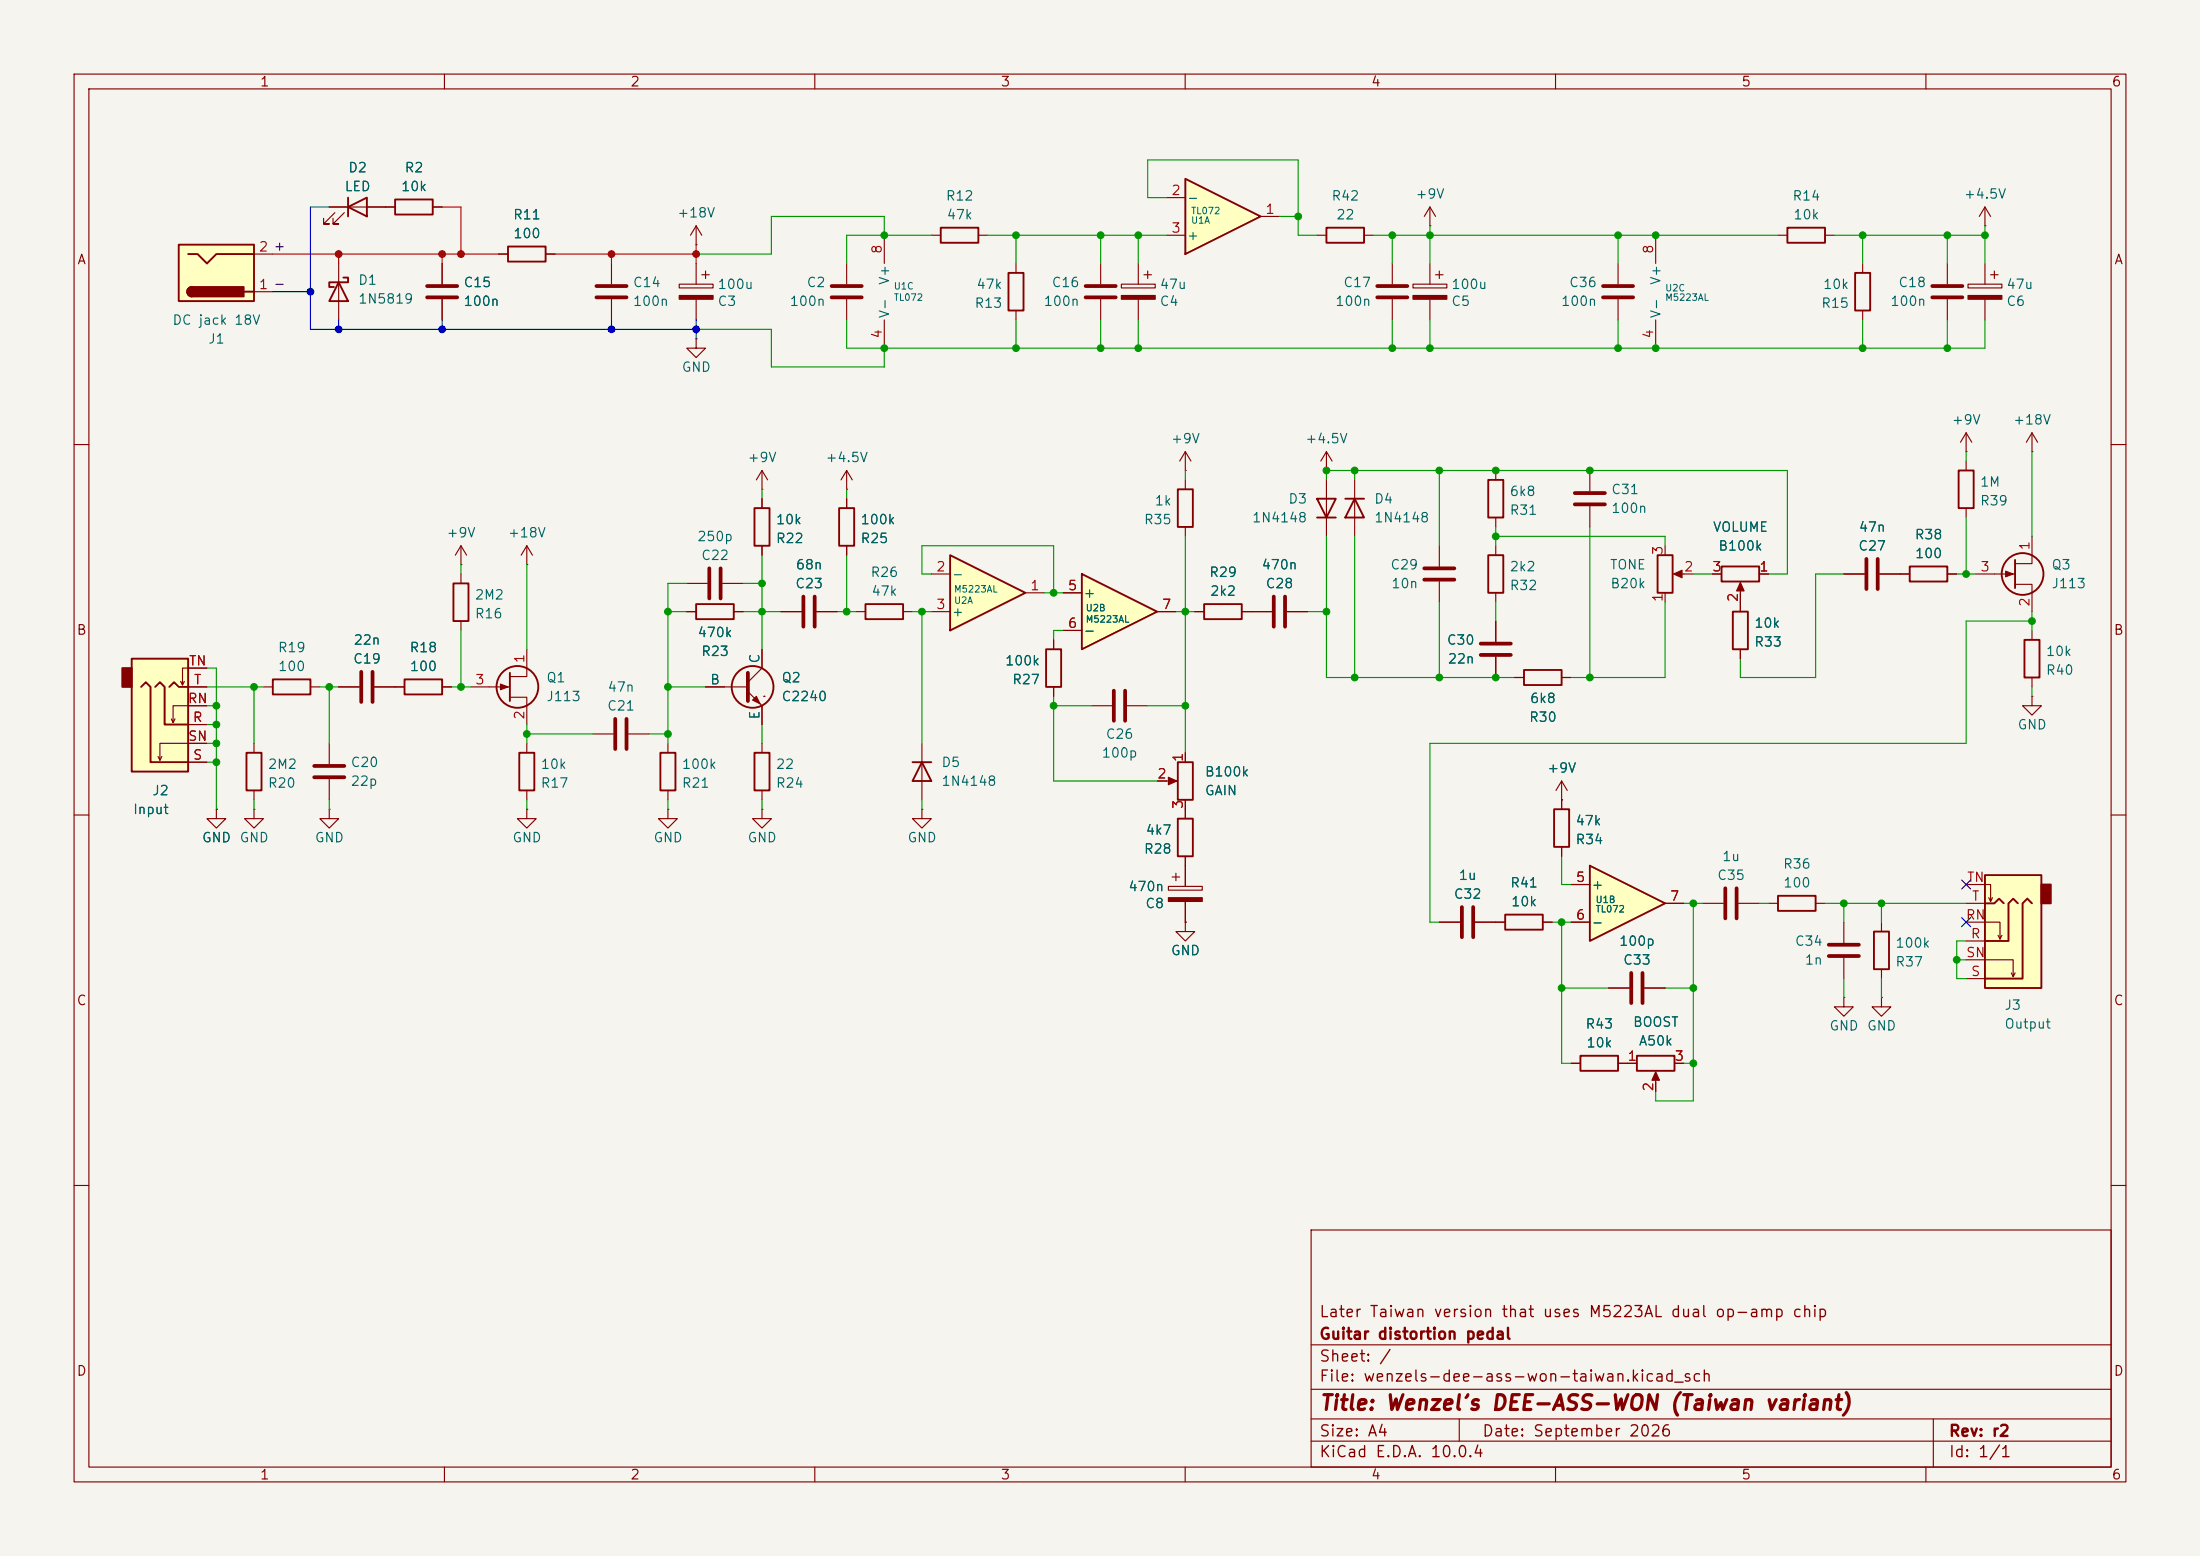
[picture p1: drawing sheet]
<svg xmlns="http://www.w3.org/2000/svg" width="297mm" height="210mm" viewBox="0 0 297 210" stroke-linecap="round" stroke-linejoin="round" font-family="sans-serif">
<path d="M0 0h297v210h-297z" fill="#f5f4ef" stroke="#f5f4ef" stroke-width=".14"/>
<g fill="none" stroke="#840000" stroke-width=".15">
<path d="M10 10h277v190h-277zM12 12h273v186h-273zM60 10v2M110 10v2M160 10v2M210 10v2M260 10v2M10 60h2M92.7 78.7h2.8M97.5 78.7h2.8M285 60h2M45.7 92.7h2.8"/>
<path d="M50.5 92.7h4.1M59.7 92.7h1.3M10 110h2M285 110h2M201.9 124.5h1.3M208.3 124.5h1.2M10 160h2M177 166h108v32h-108zM285 160h2M60 198v2M110 198v2M160 198v2"/>
<path d="M177 194.5h108M177 191.5h108M177 187.5h108M177 181.5h108M197 191.5v3M210 198v2M260 198v2M261 191.5v6.5"/>
</g>
<path d="M95.8 76.7v4.1M97.3 76.7v4.1M48.8 90.7v4M50.3 90.7v4" fill="none" stroke="#840000" stroke-width=".51"/>
<path d="M54.6 91.7h5.1v2h-5.1zM203.2 123.4h5.1v2.1h-5.1z" fill="none" stroke="#840000" stroke-width=".25"/>
<path d="M128.3 74.9l10.1 5.1-10.1 5.1z" fill="#ffffc2"/>
<path d="M128.3 74.9l10.1 5.1-10.1 5.1zM223.8 74.9h2v5.1h-2zM141.2 87.6h2.1v5.1h-2.1zM33.3 101.6h2v5.1h-2zM213.4 142.5h5v2h-5z" fill="none" stroke="#840000" stroke-width=".25"/>
<g fill="none" stroke="#840000" stroke-width=".15">
<path d="M125.7 77.5h2.6M224.8 73.7v1.2M226.3 77.5h2.3M125.7 82.6h2.6M138.4 80h2.6M142.2 86.4v1.2M142.2 92.7v1.3M224.8 80v1.3M34.3 109.2v1.3h1.3l-1.3 1.3-1.3-1.3h1.3M34.3 109.2h.1M34.3 100.3v1.3M34.3 106.7v1.3"/>
<path d="M212.1 143.5h1.3M218.4 143.5h1.3"/>
</g>
<path d="M225.9 77.5l1.2-.5v1z" fill="#840000" stroke="#840000" stroke-width=".15"/>
<path d="M146 77.5l10.2 5.1-10.2 5z" fill="#ffffc2"/>
<path d="M146 77.5l10.2 5.1-10.2 5zM94 81.5h5.1v2.1h-5.1zM70.1 101.6h2v5.1h-2zM123.2 102.9h2.5M124.5 102.9l1.2 2.5h-2.5zM209.8 109.2h2v5.1h-2zM221 142.5h5.1v2h-5.1z" fill="none" stroke="#840000" stroke-width=".25"/>
<g fill="none" stroke="#840000" stroke-width=".15">
<path d="M190.8 38.4h4.5v.5h-4.5zM193 35.6v2.8M193.8 37.1h1M194.3 36.6v1M218.4 35.6v2.8M223.5 31.8v3.8M262.9 35.6v2.8M265.7 38.4h4.6v.5h-4.6zM268 30.5h.1M268 27.9v2.6M268 35.6v2.8M268 27.9l-.8 1.3"/>
<path d="M268 27.9l.7 1.3M268.7 37.1h1M269.2 36.6v1M193 40.4v2.8M218.4 40.4v2.8M223.5 43.2v3.8M262.9 40.4v2.8M268 40.4v2.8M92.7 82.6h1.3M99.1 82.6h1.2M105.4 82.6h2.8M110.2 82.6h2.8"/>
<path d="M143.5 80h2.5M143.5 85.1h2.5M147.3 95.3h2.8M152.1 95.3h2.8M156.2 82.6h2.5M201.9 83.8v2.8M201.9 88.6v2.8M274.3 94v1.3h1.3l-1.3 1.2-1.3-1.2h1.3M274.3 94h.1M29.2 109.2v1.3h1.3l-1.3 1.3-1.3-1.3h1.3M29.2 109.2h.1M44.4 109.2v1.3h1.3l-1.3 1.3-1.2-1.3h1.2"/>
<path d="M44.4 109.2h.1M44.4 100.3v2.8M44.4 105.2v2.8M71.1 109.2v1.3h1.3l-1.3 1.3-1.3-1.3h1.3M71.1 109.2h.1M71.1 100.3v1.3M71.1 106.7v1.3M124.5 109.2v1.3h1.2l-1.2 1.3-1.3-1.3h1.3M124.5 109.2h.1M124.5 100.3v7.7M210.8 108v1.2M210.8 114.3v1.3"/>
<path d="M219.7 143.5h1.3M223.5 145v2.3M226.1 143.5h1.2"/>
</g>
<g fill="#840000" stroke="#840000" stroke-width=".15">
<path d="M223.5 144.7l.5 1.1h-1z"/>
<path d="M265.7 39.9h4.6v.5h-4.6z"/>
<path d="M190.8 39.9h4.5v.5h-4.5z"/>
</g>
<path d="M216.4 38.6h4.1M260.9 38.6h4M216.4 40.1h4.1M260.9 40.1h4M108.5 80.5v4.1M110 80.5v4.1M150.4 93.2v4.1M151.9 93.2v4.1M199.9 86.9h4.1M199.9 88.4h4.1M42.4 103.4h4.1M42.4 104.9h4.1" fill="none" stroke="#840000" stroke-width=".51"/>
<path d="M268 118.1h7.6v15.3h-7.6z" fill="#ffffc2"/>
<path d="M275.6 119.4h1.3v2.5h-1.3z" fill="#840000" stroke="#840000" stroke-width=".25"/>
<path d="M45.7 38.1l1.3 2.5h-2.6zM46.4 37.5h.6v.6h-2.6v.6h.7M47 27.9l2.5-1.2v2.5zM47 26.7v2.5M53.3 26.9h5.1v2.1h-5.1zM68.6 33.3h5.1v2h-5.1zM268 118.1h7.6v15.3h-7.6zM253 125.7h2v5.1h-2zM268 121.9h1.2l.7-.6 .6 .6M272.4 121.9l-.6-.6-.7 .6v5.1h-3.1M274.3 121.9l-.6-.6-.7 .6v10.2h-5" fill="none" stroke="#840000" stroke-width=".25"/>
<g fill="none" stroke="#840000" stroke-width=".15">
<path d="M44.4 27.9h8.9M45.2 28.7l-1.5 1.5h.7h-.7v-.7M45.7 35.6v7.6M46.5 28.7l-1.5 1.5h.7h-.7v-.7M58.4 27.9h1.3M67.3 34.3h1.3M73.7 34.3h1.2M82.5 35.6v2.8M82.5 40.4v2.8M265.4 119.4h3.3v2.3l.3-.5M248.9 134.6v1.3h1.3l-1.3 1.3-1.3-1.3h1.3M248.9 134.6h.1"/>
<path d="M248.9 124.5v2.8M248.9 129.3v2.8M254 134.6v1.3h1.3l-1.3 1.3-1.3-1.3h1.3M254 134.6h.1M254 124.5v1.2M254 130.8v1.3M265.4 129.5h6.4v2.3l.2-.5M265.4 124.5h4.6v2.2l.3-.5M265.4 127h2.6M265.4 132.1h2.6M265.4 121.9h2.6M268.5 121.2l.2 .5"/>
<path d="M269.7 126.2l.3 .5M271.5 131.3l.3 .5"/>
</g>
<path d="M80.5 38.6h4.1M80.5 40.1h4.1M246.9 127.5h4.1M246.9 129h4.1" fill="none" stroke="#840000" stroke-width=".51"/>
<path d="M17.8 88.9h7.6v15.2h-7.6z" fill="#ffffc2"/>
<path d="M16.5 90.2h1.3v2.5h-1.3z" fill="#840000" stroke="#840000" stroke-width=".25"/>
<g fill="none" stroke="#840000" stroke-width=".25">
<path d="M101.9 68.6h2v5.1h-2zM113.3 68.6h2v5.1h-2zM17.8 88.9h7.6v15.2h-7.6zM19 92.7l.7-.6 .6 .6v10.2h5.1M21 92.7l.6-.6 .6 .6v5.1h3.2M22.9 92.7l.6-.6 .6 .6h1.3M36.8 91.7h5.1v2h-5.1zM116.8 81.5h5.1v2.1h-5.1zM205.7 90.4h5.1v2.1h-5.1zM101.9 101.6h2v5.1h-2zM240 120.9h5.1v2h-5.1z"/>
<circle cx="101.6" cy="92.7" r="2.82"/>
</g>
<g fill="none" stroke="#840000" stroke-width=".15">
<path d="M59.7 35.6v2.8M59.7 40.4v2.8M102.9 66h.1M102.9 63.5v2.5M102.9 67.3v1.3M102.9 73.7v1.2M102.9 63.5l-.8 1.3M102.9 63.5l.7 1.3M114.3 66h.1M114.3 63.5v2.5M114.3 67.3v1.3M114.3 73.7v1.2"/>
<path d="M114.3 63.5l-.8 1.3M114.3 63.5l.8 1.3M179.1 63.5h.1M179.1 61l-.8 1.2M179.1 61l.7 1.2M179.1 61v2.5M23.6 97l-.2 .5M24.9 91.9l-.3 .6M25.4 97.8h2.5M25.4 92.7h2.5M27.9 95.3h-4.5v2.2l-.3-.5M27.9 90.2h-3.3v2.3l-.2-.6"/>
<path d="M35.6 92.7h1.2M41.9 92.7h1.3M95.2 92.7h5.8M101 93.3l1.9 2v2.5M102.9 87.6v2.6l-1.9 1.9M103.1 94h.1M115.6 82.6h1.2M121.9 82.6h1.3M204.5 91.4h1.2M210.8 91.4h1.3M21.8 102.1l-.2 .5M25.4 102.9h2.5"/>
<path d="M27.9 100.3h-6.3v2.3l-.3-.5M102.9 109.2v1.3h1.2l-1.2 1.3-1.3-1.3h1.3M102.9 109.2h.1M102.9 100.3v1.3M102.9 106.7v1.3M210.8 108h.1M210.8 105.4l-.7 1.3M210.8 105.4l.8 1.3M210.8 105.4v2.6M217.2 133.4h2.8M222 133.4h2.8M229.9 121.9h2.8"/>
<path d="M234.7 121.9h2.8M238.8 121.9h1.2M245.1 121.9h1.3"/>
</g>
<path d="M57.7 38.6h4M57.7 40.1h4M101 90.8v3.8M232.9 119.9v4.1M234.4 119.9v4.1M220.2 131.3v4.1M221.7 131.3v4.1" fill="none" stroke="#840000" stroke-width=".51"/>
<path d="M101.6 94.5l.5-.5 .5 1z" fill="#840000" stroke="#840000" stroke-width=".15"/>
<path d="M214.6 116.8l10.2 5.1-10.2 5.1z" fill="#ffffc2"/>
<path d="M214.6 116.8l10.2 5.1-10.2 5.1z" fill="none" stroke="#840000" stroke-width=".25"/>
<path d="M274.3 58.4l-.7 1.3M274.3 58.4l.8 1.3M274.3 58.4v2.6M274.3 61h.1M212.1 119.4h2.5M194.3 124.5h2.8M199.1 124.5h2.8M212.1 124.5h2.5M224.8 121.9h2.5" fill="none" stroke="#840000" stroke-width=".15"/>
<path d="M197.4 122.4v4.1M198.9 122.4v4.1" fill="none" stroke="#840000" stroke-width=".51"/>
<path d="M160 24.1l10.2 5.1-10.2 5.1z" fill="#ffffc2"/>
<g fill="none" stroke="#840000" stroke-width=".25">
<path d="M127 30.7h5.1v2.1h-5.1zM136.1 36.8h2.1v5.1h-2.1zM160 24.1l10.2 5.1-10.2 5.1zM179.1 30.7h5v2.1h-5zM241.3 30.7h5.1v2.1h-5.1zM250.4 36.8h2.1v5.1h-2.1zM61.2 78.7h2v5.1h-2zM159 66h2v5.1h-2zM177.8 67.3h2.5l-1.2 2.6zM177.8 69.9h2.5M181.6 67.3h2.5M182.9 67.3l1.2 2.6h-2.5z"/>
<path d="M200.9 74.9h2v5.1h-2zM200.9 64.8h2v5.1h-2zM232.4 76.5h5.1v2h-5.1zM257.8 76.5h5.1v2h-5.1zM264.4 63.5h2v5.1h-2zM68.8 90.8v3.8M162.6 81.5h5v2.1h-5zM233.9 82.6h2.1v5h-2.1zM273.3 86.4h2v5h-2zM89.2 101.6h2v5.1h-2zM159 110.5h2v5.1h-2zM159 102.9h2v5.1h-2z"/>
<circle cx="69.8" cy="92.7" r="2.82"/>
</g>
<g fill="none" stroke="#840000" stroke-width=".15">
<path d="M91.7 38.4h4.6v.5h-4.6zM94 33h.1M94 30.5l-.8 1.3M94 30.5l.7 1.3M94 30.5v2.5M94 35.6v2.8M94.7 37.1h1.1M95.2 36.6v1M114.3 35.6v2.8M119.4 31.8v3.8M125.7 31.8h1.3M132.1 31.8h1.2"/>
<path d="M137.2 35.6v1.2M148.6 35.6v2.8M151.4 38.4h4.6v.5h-4.6zM153.7 35.6v2.8M154.4 37.1h1M154.9 36.6v1M157.5 26.7h2.5M157.5 31.8h2.5M170.2 29.2h2.5M177.8 31.8h1.3M184.1 31.8h1.3M188 35.6v2.8"/>
<path d="M193 30.5h.1M193 27.9l-.7 1.3M193 27.9l.8 1.3M193 27.9v2.6M240 31.8h1.3M246.4 31.8h1.2M251.5 35.6v1.2M94 45.7v1.3h1.2l-1.2 1.3-1.3-1.3h1.3M94 45.7h.1M94 40.4v2.8M114.3 40.4v2.8M119.4 43.2v3.8"/>
<path d="M137.2 41.9v1.3M148.6 40.4v2.8M153.7 40.4v2.8M188 40.4v2.8M251.5 41.9v1.3M265.4 58.4v2.6M265.4 58.4l-.7 1.3M265.4 58.4l.8 1.3M62.2 76.2h.1M62.2 73.7l-.7 1.2M62.2 73.7l.8 1.2M62.2 73.7v2.5"/>
<path d="M62.2 77.5v1.2M71.1 76.2h.1M71.1 73.7v2.5M71.1 73.7l-.7 1.2M71.1 73.7l.8 1.2M160 63.5h.1M160 61v2.5M160 64.8v1.2M160 71.1v1.3M160 61l-.7 1.2M160 61l.8 1.2M179.1 64.8v7.6"/>
<path d="M182.9 64.8v7.6M194.3 73.7v2.8M194.3 78.5v2.8M201.9 63.5v1.3M201.9 69.9v1.2M201.9 73.7v1.2M214.6 63.5v2.8M214.6 68.3v2.8M231.1 77.5h1.3M234.9 79v3.6M237.5 77.5h1.3M248.9 77.5h2.8"/>
<path d="M253.7 77.5h4.1M262.9 77.5h1.3M265.4 61h.1M265.4 62.2v1.3M265.4 68.6v1.3M62.2 83.8v1.3M63.5 92.7h5.3M68.8 94.1h2.3v3.7M71.1 87.6v3.7h-2.3M161.3 82.6h1.3M167.6 82.6h4.1M173.7 82.6h2.8"/>
<path d="M201.9 80v1.3M234.9 87.6v1.3M274.3 85.1v1.3M274.3 91.4v1.3M90.2 100.3v1.3M90.2 106.7v1.3M156.2 105.4h2.3M157.7 119.6h4.6v.5h-4.6zM158.2 118.4h1.1M158.7 117.9v1M160 101.6v1.3M160 108v2.5"/>
<path d="M160 115.6v4M160 124.5v1.2h1.3l-1.3 1.3-1.3-1.3h1.3M160 124.5h.1M160 121.7v2.8"/>
</g>
<g fill="none" stroke="#840000" stroke-width=".51">
<path d="M112.3 38.6h4M146.6 38.6h4M185.9 38.6h4.1M112.3 40.1h4M146.6 40.1h4M185.9 40.1h4.1M192.3 76.7h4M192.3 78.2h4M212.6 66.5h4.1M212.6 68.1h4.1M252 75.4v4.1M253.5 75.4v4.1"/>
<path d="M172 80.5v4.1M173.5 80.5v4.1"/>
</g>
<g fill="#840000" stroke="#840000" stroke-width=".15">
<path d="M91.7 39.9h4.6v.5h-4.6z"/>
<path d="M234.9 78.6l.6 1.2h-1.1z"/>
<path d="M157.7 121.2h4.6v.5h-4.6z"/>
<path d="M157.7 104.9l1.2 .5-1.2 .5z"/>
<path d="M151.4 39.9h4.6v.5h-4.6z"/>
<path d="M67.6 92.3l1 .4-1 .4z"/>
</g>
<path d="M24.1 33h10.2v7.6h-10.2z" fill="#ffffc2"/>
<g fill="none" stroke="#840000" stroke-width=".25">
<path d="M24.1 33h10.2v7.6h-10.2zM25.4 34.3h1.3l1.2 1.3 1.3-1.3h5.1M25.9 38.7a.64 .64 0 0 0-.6 .7 .64 .64 0 0 0 .6 .6M33 39.4h1.3M272 75.6v3.8"/>
<circle cx="273" cy="77.5" r="2.82"/>
</g>
<g fill="#840000" stroke="#840000" stroke-width=".25">
<path d="M25.5 38.9l.4-.2v1.3a.63 .63 0 0 1-.6-.4 .63 .63 0 0 1 .2-.7z"/>
<path d="M25.9 38.7h7v1.3h-7z"/>
</g>
<g fill="none" stroke="#840000" stroke-width=".15">
<path d="M34.3 39.4h2.5M34.3 34.3h2.5M44.4 27.9h2.6M49.5 27.9h3.8M58.4 27.9h1.3M59.7 35.6v2.8M67.3 34.3h1.3M73.7 34.3h1.2M59.7 40.4v2.8M102.9 67.3v1.3M102.9 73.7v1.2M114.3 67.3v1.3"/>
<path d="M114.3 73.7v1.2M231.1 77.5h1.3M237.5 77.5h1.3M248.9 77.5h2.8M253.7 77.5h4.1M262.9 77.5h1.3M266.7 77.5h5.3M272 78.9h2.3v3.7M274.3 72.4v3.7h-2.3M25.4 92.7h2.5M25.4 97.8h2.5M25.4 95.3h2.5"/>
<path d="M25.4 90.2h2.5M45.7 92.7h2.8M50.5 92.7h4.1M59.7 92.7h1.3M80 99.1h2.8M84.8 99.1h2.8M92.7 82.6h1.3M95.2 92.7h2.6M99.1 82.6h1.2M102.9 87.6v2.6M102.9 95.3v2.5M105.4 82.6h2.8"/>
<path d="M110.2 82.6h2.8M142.2 86.4v1.2M142.2 92.7v1.3M143.5 80h2.5M143.5 85.1h2.5M156.2 82.6h2.5M161.3 82.6h1.3M167.6 82.6h4.1M173.7 82.6h2.8M201.9 83.8v2.8M201.9 88.6v2.8M204.5 91.4h1.2"/>
<path d="M210.8 91.4h1.3M234.9 80v2.6M234.9 87.6v1.3M25.4 102.9h2.5M25.4 100.3h2.5M29.2 109.2h.1M90.2 109.2v1.3h1.2l-1.2 1.3-1.3-1.3h1.3M90.2 109.2h.1M156.2 105.4h1.3M160 101.6v1.3M160 108v2.5M160 115.6v4"/>
<path d="M210.8 108h.1M210.8 108v1.2M210.8 114.3v1.3M212.1 119.4h2.5M160 124.5h.1M160 121.7v2.8M194.3 124.5h2.8M199.1 124.5h4.1M208.3 124.5h1.2M212.1 124.5h2.5M217.2 133.4h2.8M222 133.4h2.8"/>
<path d="M224.8 121.9h2.5M212.1 143.5h1.3M218.4 143.5h2.6M223.5 146.1v1.2M226.1 143.5h1.2"/>
</g>
<path d="M270.8 77.1l1 .4-1 .4z" fill="#840000" stroke="#840000" stroke-width=".15"/>
<path d="M83.1 97v4.1M84.6 97v4.1" fill="none" stroke="#840000" stroke-width=".51"/>
<g fill="none" stroke="#009600" stroke-width=".15">
<path d="M119.4 31.8v-2.6h-15.3v5.1h-10.1M125.7 31.8h-11.4v3.8M133.3 31.8h24.2M137.2 31.8v3.8M148.6 31.8v3.8M153.7 31.8v3.8M157.5 26.7h-2.6v-5.1h20.4v10.2h2.5M172.7 29.2h2.6M185.4 31.8h54.6M188 31.8v3.8M193 30.5v5.1M218.4 31.8v3.8"/>
<path d="M247.6 31.8h20.4M251.5 31.8v3.8M262.9 31.8v3.8M268 30.5v5.1M94 44.5h10.1v5h15.3v-2.5M114.3 43.2v3.8h153.7v-3.8M137.2 43.2v3.8M148.6 43.2v3.8M153.7 43.2v3.8M188 43.2v3.8M193 43.2v3.8M218.4 43.2v3.8"/>
<path d="M251.5 43.2v3.8M262.9 43.2v3.8M62.2 76.2v1.3M71.1 76.2v11.4M92.7 78.7h-2.5v21.6M100.3 78.7h2.6M102.9 66v1.3M102.9 74.9v12.7M114.3 66v1.3M114.3 74.9v7.7M125.7 77.5h-1.2v-3.8h17.7v6.3M160 63.5v1.3"/>
<path d="M160 72.4v29.2M179.1 72.4v19h25.4M179.1 64.8v-1.3h62.2v14h-2.5M182.9 63.5v1.3M182.9 72.4v19M194.3 63.5v10.2M201.9 71.1v2.6M201.9 72.4h22.9v1.3M214.6 71.1v20.3M228.6 77.5h2.5M248.9 77.5h-3.8v13.9h-10.2v-2.5M264.2 77.5h2.5"/>
<path d="M265.4 61v1.2M265.4 69.9v7.6M274.3 61v11.4M27.9 95.3h1.3M27.9 92.7h7.7M27.9 90.2h1.3v19M27.9 97.8h1.3M34.3 92.7v7.6M43.2 92.7h2.5M44.4 92.7v7.6M61 92.7h2.5M62.2 85.1v7.6"/>
<path d="M71.1 97.8v2.5M71.1 99.1h8.9M87.6 99.1h2.6M90.2 82.6h2.5M90.2 92.7h5M100.3 82.6h5.1M102.9 97.8v2.5M113 82.6h2.6M123.2 82.6h2.5M124.5 82.6v17.7M141 80h2.5M142.2 95.3h5.1"/>
<path d="M142.2 94v11.4h14M143.5 85.1h-1.3v1.3M154.9 95.3h5.1M158.7 82.6h2.6M176.5 82.6h2.6M194.3 81.3v10.1M201.9 81.3v2.5M224.8 81.3v10.1h-12.7M274.3 83.8h-8.9v16.5h-72.4v24.2h1.3M274.3 82.6v2.5M274.3 92.7v1.3M27.9 100.3h1.3"/>
<path d="M27.9 102.9h1.3M34.3 108v1.2M44.4 108v1.2M71.1 108v1.2M90.2 108v1.2M102.9 108v1.2M124.5 108v1.2M210.8 115.6v3.8h1.3M209.5 124.5h2.6M210.8 133.4h6.4M210.8 124.5v19h1.3M224.8 133.4h3.8"/>
<path d="M227.3 121.9h2.6M228.6 121.9v26.7h-5.1v-1.3M237.5 121.9h1.3M246.4 121.9h19M248.9 121.9v2.6M248.9 132.1v2.5M254 121.9v2.6M254 132.1v2.5M264.2 129.5h1.2M265.4 127h-1.2v5.1h1.2M227.3 143.5h1.3"/>
</g>
<path d="M36.8 39.4h5.1M44.4 27.9h-2.5v16.6h52.1M45.7 43.2v1.3M59.7 43.2v1.3M82.5 43.2v1.3M94 43.2v2.5" fill="none" stroke="#0000c2" stroke-width=".15"/>
<path d="M36.8 34.3h30.5M45.7 34.3v1.3M59.7 27.9h2.5v6.4M59.7 34.3v1.3M74.9 34.3h19.1M82.5 34.3v1.3M94 33v2.6" fill="none" stroke="#c20000" stroke-width=".15"/>
<path d="M264.8 118.8l1.2 1.2M266 118.8l-1.2 1.2M264.8 123.9l1.2 1.2M266 123.9l-1.2 1.2" fill="none" stroke="#000084" stroke-width=".15"/>
<g fill="#009600" stroke="#009600" stroke-width=".14">
<circle cx="148.6" cy="47" r=".46"/>
<circle cx="153.7" cy="47" r=".46"/>
<circle cx="119.4" cy="31.8" r=".46"/>
<circle cx="119.4" cy="47" r=".46"/>
<circle cx="137.2" cy="31.8" r=".46"/>
<circle cx="137.2" cy="47" r=".46"/>
<circle cx="34.3" cy="92.7" r=".46"/>
<circle cx="44.4" cy="92.7" r=".46"/>
<circle cx="29.2" cy="97.8" r=".46"/>
<circle cx="29.2" cy="95.3" r=".46"/>
<circle cx="29.2" cy="100.3" r=".46"/>
<circle cx="90.2" cy="99.1" r=".46"/>
<circle cx="71.1" cy="99.1" r=".46"/>
<circle cx="90.2" cy="92.7" r=".46"/>
<circle cx="90.2" cy="82.6" r=".46"/>
<circle cx="114.3" cy="82.6" r=".46"/>
<circle cx="102.9" cy="78.7" r=".46"/>
<circle cx="124.5" cy="82.6" r=".46"/>
<circle cx="102.9" cy="82.6" r=".46"/>
<circle cx="142.2" cy="80" r=".46"/>
<circle cx="142.2" cy="95.3" r=".46"/>
<circle cx="29.2" cy="102.9" r=".46"/>
<circle cx="62.2" cy="92.7" r=".46"/>
<circle cx="223.5" cy="47" r=".46"/>
<circle cx="218.4" cy="47" r=".46"/>
<circle cx="214.6" cy="63.5" r=".46"/>
<circle cx="218.4" cy="31.8" r=".46"/>
<circle cx="188" cy="31.8" r=".46"/>
<circle cx="179.1" cy="63.5" r=".46"/>
<circle cx="274.3" cy="83.8" r=".46"/>
<circle cx="265.4" cy="77.5" r=".46"/>
<circle cx="194.3" cy="63.5" r=".46"/>
<circle cx="201.9" cy="72.4" r=".46"/>
<circle cx="201.9" cy="63.5" r=".46"/>
<circle cx="182.9" cy="91.4" r=".46"/>
<circle cx="182.9" cy="63.5" r=".46"/>
<circle cx="201.9" cy="91.4" r=".46"/>
<circle cx="194.3" cy="91.4" r=".46"/>
<circle cx="228.6" cy="133.4" r=".46"/>
<circle cx="228.6" cy="121.9" r=".46"/>
<circle cx="264.2" cy="129.5" r=".46"/>
<circle cx="248.9" cy="121.9" r=".46"/>
<circle cx="254" cy="121.9" r=".46"/>
<circle cx="228.6" cy="143.5" r=".46"/>
<circle cx="214.6" cy="91.4" r=".46"/>
<circle cx="210.8" cy="124.5" r=".46"/>
<circle cx="210.8" cy="133.4" r=".46"/>
<circle cx="223.5" cy="31.8" r=".46"/>
<circle cx="262.9" cy="47" r=".46"/>
<circle cx="268" cy="31.8" r=".46"/>
<circle cx="262.9" cy="31.8" r=".46"/>
<circle cx="251.5" cy="31.8" r=".46"/>
<circle cx="251.5" cy="47" r=".46"/>
<circle cx="148.6" cy="31.8" r=".46"/>
<circle cx="153.7" cy="31.8" r=".46"/>
<circle cx="193" cy="47" r=".46"/>
<circle cx="188" cy="47" r=".46"/>
<circle cx="175.3" cy="29.2" r=".46"/>
<circle cx="193" cy="31.8" r=".46"/>
<circle cx="179.1" cy="82.6" r=".46"/>
<circle cx="160" cy="82.6" r=".46"/>
<circle cx="160" cy="95.3" r=".46"/>
</g>
<g fill="#0000c2" stroke="#0000c2" stroke-width=".14">
<circle cx="94" cy="44.5" r=".46"/>
<circle cx="45.7" cy="44.5" r=".46"/>
<circle cx="41.9" cy="39.4" r=".46"/>
<circle cx="59.7" cy="44.5" r=".46"/>
<circle cx="82.5" cy="44.5" r=".46"/>
</g>
<g fill="#c20000" stroke="#c20000" stroke-width=".14">
<circle cx="94" cy="34.3" r=".46"/>
<circle cx="45.7" cy="34.3" r=".46"/>
<circle cx="62.2" cy="34.3" r=".46"/>
<circle cx="59.7" cy="34.3" r=".46"/>
<circle cx="82.5" cy="34.3" r=".46"/>
</g>
<text font-size="2" fill="#840000" x="178" y="190.8">Title: Wenzel’s DEE-ASS-WON (Taiwan variant)</text>
<g font-size="1.5" fill="#840000">
<text x="178" y="178.2">Later Taiwan version that uses M5223AL dual op-amp chip</text>
<text x="178" y="184.2">Sheet: /</text>
<text x="178" y="181.2">Guitar distortion pedal</text>
<text x="178" y="186.9">File: wenzels-dee-ass-won-taiwan.kicad_sch</text>
<text x="178" y="197.1">KiCad E.D.A. 10.0.4</text>
<text x="178" y="194.3">Size: A4</text>
<text x="200" y="194.3">Date: September 2026</text>
<text x="263" y="194.3">Rev: r2</text>
<text x="263" y="197.1">Id: 1/1</text>
</g>
<g font-size="1.3" fill="#840000">
<text x="35" y="12">1</text>
<text x="85" y="12">2</text>
<text x="135" y="12">3</text>
<text x="185" y="12">4</text>
<text x="235" y="12">5</text>
<text x="285" y="12">6</text>
<text x="10.3" y="36">A</text>
<text x="285.3" y="36">A</text>
<text x="10.3" y="86">B</text>
<text x="285.3" y="86">B</text>
<text x="10.3" y="136">C</text>
<text x="285.3" y="136">C</text>
<text x="10.3" y="186">D</text>
<text x="285.3" y="186">D</text>
<text x="35" y="200">1</text>
<text x="85" y="200">2</text>
<text x="135" y="200">3</text>
<text x="185" y="200">4</text>
<text x="235" y="200">5</text>
<text x="285" y="200">6</text>
</g>
<g font-size="1.3" fill="#006464">
<text x="46.9" y="23.6">D2</text>
<text x="54.5" y="23.6">R2</text>
<text x="46.4" y="26.1">LED</text>
<text x="54.1" y="26.1">10k</text>
<text x="69.2" y="29.9">R11</text>
<text x="91.3" y="29.7">+18V</text>
<text x="127.6" y="27.4">R12</text>
<text x="127.7" y="29.9">47k</text>
<text x="160.1" y="27.6">-</text>
<text x="179.7" y="27.4">R42</text>
<text x="180.3" y="29.9">22</text>
<text x="191" y="27.1">+9V</text>
<text x="241.9" y="27.4">R14</text>
<text x="242" y="29.9">10k</text>
<text x="265" y="27.1">+4.5V</text>
<text x="69.2" y="32.5">100</text>
<text x="160.1" y="32.7">+</text>
<text x="48.3" y="38.8">D1</text>
<text x="48.3" y="41.3">1N5819</text>
<text x="62.5" y="41.6">100n</text>
<text x="62.5" y="39.1">C15</text>
<text x="85.4" y="41.6">100n</text>
<text x="85.4" y="39.1">C14</text>
<text x="96.8" y="41.6">C3</text>
<text x="96.8" y="39.3">100u</text>
<text x="106.5" y="41.6">100n</text>
<text x="108.8" y="39.1">C2</text>
<text x="120.4" y="38.6" transform="rotate(-90 120.4 38.6)">V+</text>
<text x="131.5" y="41.9">R13</text>
<text x="131.7" y="39.3">47k</text>
<text x="140.8" y="41.6">100n</text>
<text x="141.9" y="39.1">C16</text>
<text x="156.5" y="41.6">C4</text>
<text x="156.5" y="39.3">47u</text>
<text x="180.2" y="41.6">100n</text>
<text x="181.3" y="39.1">C17</text>
<text x="195.8" y="41.6">C5</text>
<text x="195.8" y="39.3">100u</text>
<text x="210.7" y="41.6">100n</text>
<text x="211.7" y="39.1">C36</text>
<text x="224.5" y="38.6" transform="rotate(-90 224.5 38.6)">V+</text>
<text x="245.8" y="41.9">R15</text>
<text x="246" y="39.3">10k</text>
<text x="255.1" y="41.6">100n</text>
<text x="256.2" y="39.1">C18</text>
<text x="270.8" y="41.6">C6</text>
<text x="270.8" y="39.3">47u</text>
<text x="23.2" y="44.2">DC jack 18V</text>
<text x="28" y="46.7">J1</text>
<text x="120.4" y="43.1" transform="rotate(-90 120.4 43.1)">V-</text>
<text x="224.5" y="43.1" transform="rotate(-90 224.5 43.1)">V-</text>
<text x="91.9" y="50.5">GND</text>
<text x="263.4" y="57.6">+9V</text>
<text x="271.7" y="57.6">+18V</text>
<text x="100.8" y="62.7">+9V</text>
<text x="111.4" y="62.7">+4.5V</text>
<text x="158" y="60.2">+9V</text>
<text x="176.1" y="60.2">+4.5V</text>
<text x="267.2" y="66">1M</text>
<text x="104.7" y="71.1">10k</text>
<text x="116.1" y="71.1">100k</text>
<text x="154.3" y="71.1">R35</text>
<text x="155.8" y="68.5">1k</text>
<text x="168.9" y="70.8">1N4148</text>
<text x="173.8" y="68.3">D3</text>
<text x="185.4" y="68.3">D4</text>
<text x="185.4" y="70.8">1N4148</text>
<text x="203.7" y="67.3">6k8</text>
<text x="203.7" y="69.8">R31</text>
<text x="217.4" y="69.6">100n</text>
<text x="217.4" y="67">C31</text>
<text x="267.2" y="68.5">R39</text>
<text x="60.2" y="72.9">+9V</text>
<text x="68.5" y="72.9">+18V</text>
<text x="94" y="73.4">250p</text>
<text x="94.6" y="75.9">C22</text>
<text x="104.7" y="73.6">R22</text>
<text x="107.3" y="77.2">68n</text>
<text x="116.1" y="73.6">R25</text>
<text x="170.2" y="77.2">470n</text>
<text x="187.6" y="77.2">C29</text>
<text x="203.7" y="77.4">2k2</text>
<text x="217.3" y="77.2">TONE</text>
<text x="231.2" y="72.1">VOLUME</text>
<text x="231.9" y="74.6">B100k</text>
<text x="250.8" y="74.6">C27</text>
<text x="250.8" y="72.1">47n</text>
<text x="258.4" y="73.1">R38</text>
<text x="258.4" y="75.6">100</text>
<text x="276.9" y="77.2">Q3</text>
<text x="64" y="83.8">R16</text>
<text x="64" y="81.2">2M2</text>
<text x="107.3" y="79.7">C23</text>
<text x="117.4" y="78.2">R26</text>
<text x="117.6" y="80.7">47k</text>
<text x="128.4" y="78.4">-</text>
<text x="128.4" y="83.5">+</text>
<text x="146.2" y="81">+</text>
<text x="163.2" y="78.2">R29</text>
<text x="163.3" y="80.7">2k2</text>
<text x="170.8" y="79.7">C28</text>
<text x="187.7" y="79.7">10n</text>
<text x="203.7" y="80">R32</text>
<text x="217.3" y="79.7">B20k</text>
<text x="276.9" y="79.7">J113</text>
<text x="37.4" y="88.3">R19</text>
<text x="47.6" y="89.9">C19</text>
<text x="47.6" y="87.3">22n</text>
<text x="55.2" y="88.3">R18</text>
<text x="94.1" y="86.3">470k</text>
<text x="94.6" y="88.9">R23</text>
<text x="102.8" y="89.6" transform="rotate(-90 102.8 89.6)">C</text>
<text x="146.2" y="86.1">-</text>
<text x="195.2" y="87.3">C30</text>
<text x="195.4" y="89.9">22n</text>
<text x="236.7" y="85">10k</text>
<text x="236.7" y="87.6">R33</text>
<text x="276.1" y="88.9">10k</text>
<text x="37.5" y="90.9">100</text>
<text x="55.2" y="90.9">100</text>
<text x="73.7" y="95">J113</text>
<text x="73.7" y="92.4">Q1</text>
<text x="81.9" y="93.7">47n</text>
<text x="95.8" y="92.7">B</text>
<text x="105.4" y="92.4">Q2</text>
<text x="105.4" y="95">C2240</text>
<text x="135.6" y="90.1">100k</text>
<text x="136.6" y="92.7">R27</text>
<text x="206.5" y="95.2">6k8</text>
<text x="276.1" y="91.4">R40</text>
<text x="81.9" y="96.2">C21</text>
<text x="102.8" y="97.2" transform="rotate(-90 102.8 97.2)">E</text>
<text x="149.2" y="100">C26</text>
<text x="206.3" y="97.7">R30</text>
<text x="272.3" y="98.8">GND</text>
<text x="20.5" y="107.7">J2</text>
<text x="36.1" y="106.6">R20</text>
<text x="36.1" y="104.1">2M2</text>
<text x="47.3" y="103.8">C20</text>
<text x="47.3" y="106.4">22p</text>
<text x="72.9" y="104.1">10k</text>
<text x="72.9" y="106.6">R17</text>
<text x="92" y="106.6">R21</text>
<text x="92" y="104.1">100k</text>
<text x="104.7" y="106.6">R24</text>
<text x="104.7" y="104.1">22</text>
<text x="127" y="103.8">D5</text>
<text x="127" y="106.4">1N4148</text>
<text x="148.6" y="102.6">100p</text>
<text x="162.6" y="107.7">GAIN</text>
<text x="162.6" y="105.1">B100k</text>
<text x="208.8" y="104.6">+9V</text>
<text x="17.9" y="110.2">Input</text>
<text x="154.6" y="113">4k7</text>
<text x="212.6" y="111.7">47k</text>
<text x="27.2" y="114">GND</text>
<text x="32.3" y="114">GND</text>
<text x="42.4" y="114">GND</text>
<text x="69.1" y="114">GND</text>
<text x="88.1" y="114">GND</text>
<text x="100.8" y="114">GND</text>
<text x="122.4" y="114">GND</text>
<text x="154.3" y="115.5">R28</text>
<text x="196.8" y="119.1">1u</text>
<text x="212.6" y="114.3">R34</text>
<text x="231.7" y="119.1">C35</text>
<text x="232.4" y="116.5">1u</text>
<text x="240.6" y="117.6">R36</text>
<text x="152.2" y="120.6">470n</text>
<text x="154.5" y="122.9">C8</text>
<text x="196.2" y="121.6">C32</text>
<text x="203.8" y="120.1">R41</text>
<text x="203.9" y="122.6">10k</text>
<text x="214.8" y="120.4">+</text>
<text x="214.8" y="125.4">-</text>
<text x="240.7" y="120.1">100</text>
<text x="158" y="129.2">GND</text>
<text x="218.5" y="128">100p</text>
<text x="219" y="130.5">C33</text>
<text x="242.2" y="128">C34</text>
<text x="243.6" y="130.5">1n</text>
<text x="255.8" y="130.8">R37</text>
<text x="255.8" y="128.2">100k</text>
<text x="270.5" y="136.6">J3</text>
<text x="214" y="139.1">R43</text>
<text x="214.1" y="141.7">10k</text>
<text x="220.4" y="138.9">BOOST</text>
<text x="221.2" y="141.4">A50k</text>
<text x="246.9" y="139.4">GND</text>
<text x="252" y="139.4">GND</text>
<text x="270.5" y="139.1">Output</text>
</g>
<g font-size="1.3" fill="#a90000">
<text x="158" y="26.6">2</text>
<text x="170.7" y="29.2">1</text>
<text x="34.9" y="34.3">2 +</text>
<text x="119.4" y="34.4" transform="rotate(-90 119.4 34.4)">8</text>
<text x="158" y="31.7">3</text>
<text x="223.5" y="34.4" transform="rotate(-90 223.5 34.4)">8</text>
<text x="34.9" y="39.3">1 -</text>
<text x="119.4" y="45.8" transform="rotate(-90 119.4 45.8)">4</text>
<text x="223.5" y="45.8" transform="rotate(-90 223.5 45.8)">4</text>
<text x="126.3" y="77.4">2</text>
<text x="224.8" y="75" transform="rotate(-90 224.8 75)">3</text>
<text x="227.3" y="77.4">2</text>
<text x="231.1" y="77.4">3</text>
<text x="237.4" y="77.4">1</text>
<text x="267.3" y="77.4">3</text>
<text x="274.3" y="74.4" transform="rotate(-90 274.3 74.4)">1</text>
<text x="126.3" y="82.5">3</text>
<text x="139" y="80">1</text>
<text x="144.1" y="80">5</text>
<text x="156.8" y="82.5">7</text>
<text x="224.8" y="81.4" transform="rotate(-90 224.8 81.4)">1</text>
<text x="234.9" y="81.4" transform="rotate(-90 234.9 81.4)">2</text>
<text x="274.3" y="82" transform="rotate(-90 274.3 82)">2</text>
<text x="71.1" y="89.6" transform="rotate(-90 71.1 89.6)">1</text>
<text x="144.1" y="85.1">6</text>
<text x="25.3" y="95.2">RN</text>
<text x="25.4" y="90.1">TN</text>
<text x="26.1" y="92.7">T</text>
<text x="64.1" y="92.7">3</text>
<text x="25.3" y="100.3">SN</text>
<text x="25.9" y="97.8">R</text>
<text x="71.1" y="97.2" transform="rotate(-90 71.1 97.2)">2</text>
<text x="26" y="102.8">S</text>
<text x="156.1" y="105.4">2</text>
<text x="160" y="102.9" transform="rotate(-90 160 102.9)">1</text>
<text x="160" y="109.3" transform="rotate(-90 160 109.3)">3</text>
<text x="212.7" y="119.4">5</text>
<text x="265.4" y="119.4">TN</text>
<text x="212.7" y="124.4">6</text>
<text x="225.4" y="121.9">7</text>
<text x="265.3" y="124.4">RN</text>
<text x="266.1" y="121.9">T</text>
<text x="265.3" y="129.5">SN</text>
<text x="266" y="127">R</text>
<text x="266" y="132.1">S</text>
<text x="219.6" y="143.5">1</text>
<text x="226" y="143.5">3</text>
<text x="223.5" y="147.4" transform="rotate(-90 223.5 147.4)">2</text>
</g>
<g font-size=".9" fill="#006464">
<text x="160.7" y="29.1">TL072</text>
<text x="160.7" y="30.4">U1A</text>
<text x="120.6" y="40.8">TL072</text>
<text x="120.6" y="39.3">U1C</text>
<text x="224.7" y="40.8">M5223AL</text>
<text x="224.7" y="39.5">U2C</text>
<text x="128.7" y="80.2">M5223AL</text>
<text x="128.7" y="81.7">U2A</text>
<text x="146.5" y="82.7">U2B</text>
<text x="146.5" y="84.2">M5223AL</text>
<text x="215.3" y="123.4">TL072</text>
<text x="215.3" y="122.1">U1B</text>
</g>
</svg>
